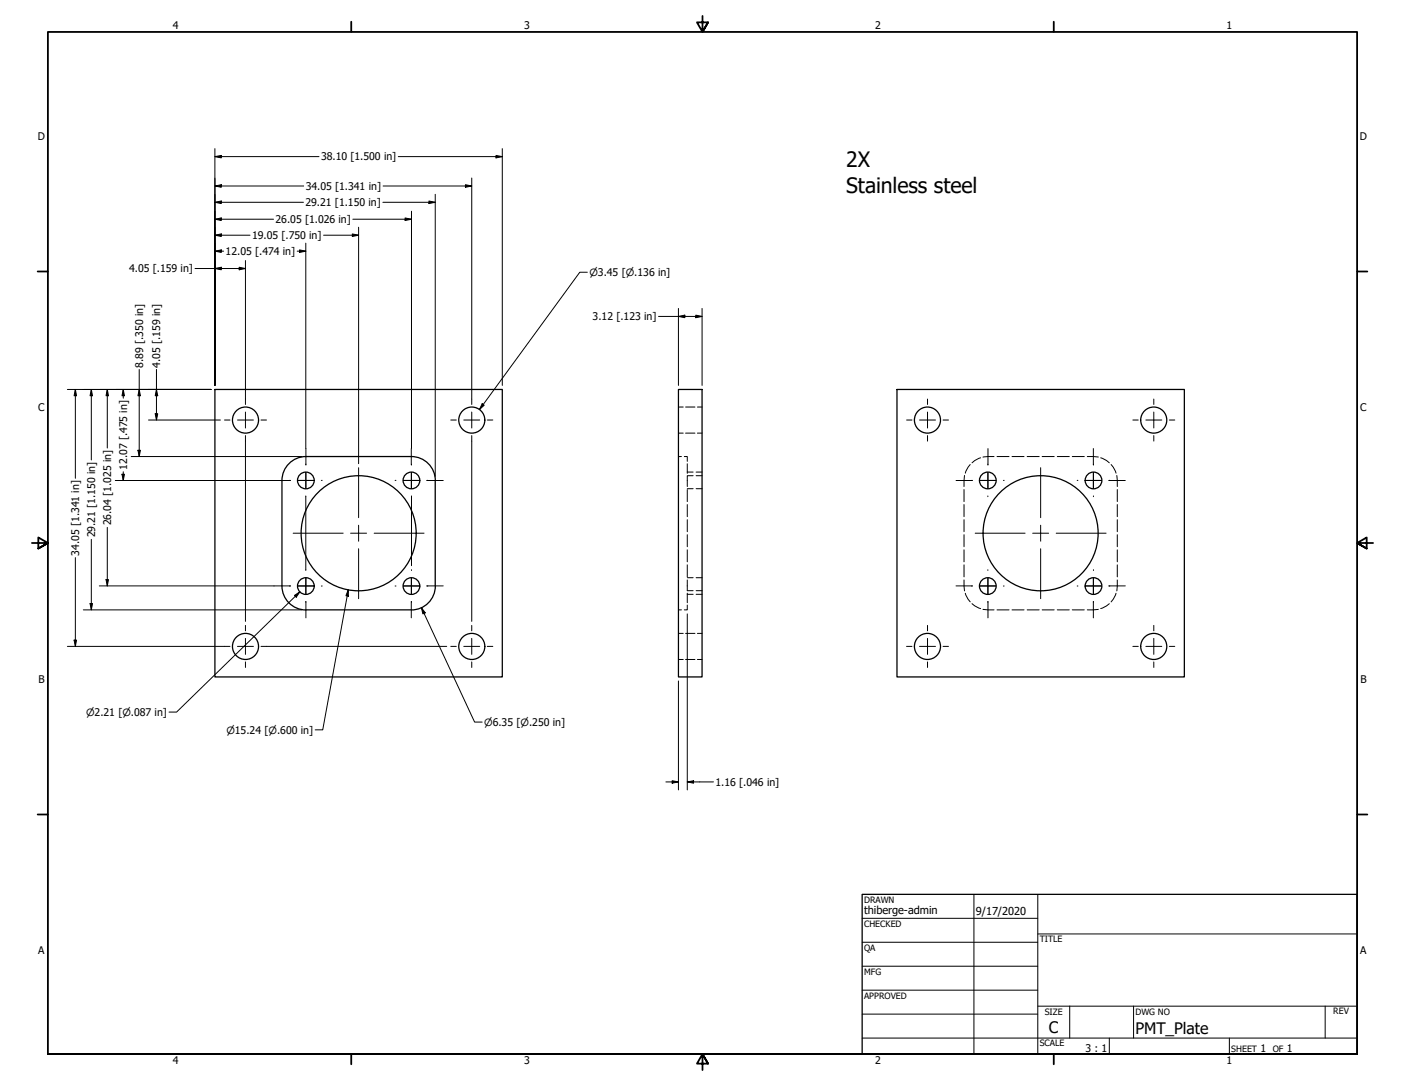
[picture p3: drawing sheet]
<svg xmlns="http://www.w3.org/2000/svg" width="559mm" height="432mm" viewBox="0 0 559 432" stroke-linecap="round" stroke-linejoin="round" font-family="sans-serif">
<!-- layer: Visible (ANSI) -->
<g fill="none" stroke="#000" stroke-width=".51">
<path d="M85.5 154.9h114.3v114.3h-114.3zM269.8 154.9h9.4v114.3h-9.4zM356.7 154.9h114.3v114.3h-114.3zM112.1 191.1a9.5 9.5 0 0 1 9.6-9.6h41.9a9.5 9.5 0 0 1 9.5 9.6M112.1 191.1v41.9a9.5 9.5 0 0 0 9.6 9.5h41.9a9.5 9.5 0 0 0 9.5-9.5v-41.9"/>
<circle cx="97.6" cy="167" r="5.2"/>
<circle cx="187.6" cy="167" r="5.2"/>
<circle cx="368.9" cy="167" r="5.2"/>
<circle cx="458.9" cy="167" r="5.2"/>
<circle cx="121.6" cy="191" r="3.3"/>
<circle cx="163.6" cy="191" r="3.3"/>
<circle cx="392.9" cy="191" r="3.3"/>
<circle cx="434.9" cy="191" r="3.3"/>
<circle cx="142.6" cy="212" r="22.9"/>
<circle cx="413.9" cy="212" r="22.9"/>
<circle cx="121.6" cy="233" r="3.3"/>
<circle cx="163.6" cy="233" r="3.3"/>
<circle cx="392.9" cy="233" r="3.3"/>
<circle cx="434.9" cy="233" r="3.3"/>
<circle cx="97.6" cy="257" r="5.2"/>
<circle cx="187.6" cy="257" r="5.2"/>
<circle cx="368.9" cy="257" r="5.2"/>
<circle cx="458.9" cy="257" r="5.2"/>
</g>
<!-- layer: Hidden (ANSI) -->
<g fill="none" stroke="#000" stroke-width=".4">
<path d="M269.8 161.8h1.9M269.8 172.2h1.9M272.7 161.8h3.7M272.7 172.2h3.7M277.4 161.8h1.8M277.4 172.2h1.8M269.8 181.5h1.2M272.2 181.5h1.1v1.9M273.3 184.4v3.8M273.3 194.6v4.8M273.3 187.7h2.4M273.3 194.3h2.4"/>
<path d="M275.7 189.1h-2.4v4.4M276.9 189.1h2.3M276.9 187.7h2.3M276.9 194.3h2.3M383.4 194.6v4.8M383.6 189.1l-.2 4.4M385.9 184.7l-.9 1.1-1.1 2.3M390 182l-2.4 1.1-1 .9M395.4 181.5l-4.5 .2M396.5 181.5h4.8M402.5 181.5h4.8M408.5 181.5h4.8"/>
<path d="M414.5 181.5h4.8M420.5 181.5h4.8M426.5 181.5h4.7M432.4 181.5l4.4 .2M437.8 182l2.3 1.1 1.1 .9M441.9 184.7l.9 1.1 1.1 2.3M444.2 189.1l.2 4.4M444.4 194.6v4.8M273.3 200.6v4.8M273.3 206.6v4.8M273.3 212.6v4.8M273.3 218.6v4.8"/>
<path d="M383.4 200.6v4.8M383.4 206.6v4.8M383.4 212.6v4.8M383.4 218.6v4.8M444.4 200.6v4.8M444.4 206.6v4.8M444.4 212.6v4.8M444.4 218.6v4.8M273.3 224.6v4.8M273.3 230.6v4.3h2.4M273.3 235.8v3.8M273.3 229.7h2.4"/>
<path d="M273.3 236.3h2.4M276.9 234.9h2.3M276.9 229.7h2.3M276.9 236.3h2.3M383.4 230.6l.2 4.3M383.4 224.6v4.8M383.9 235.9l1.1 2.4 .9 1M443.9 235.9l-1.1 2.4-.9 1M444.4 230.6l-.2 4.3M444.4 224.6v4.8M269.8 242.5h1.2M269.8 251.8h1.9"/>
<path d="M272.7 251.8h3.7M273.3 240.6v1.9h-1.1M277.4 251.8h1.8M386.6 240l1 .9 2.4 1.1M390.9 242.3l4.5 .2M396.5 242.5h4.8M402.5 242.5h4.8M408.5 242.5h4.8M414.5 242.5h4.8M420.5 242.5h4.8M426.5 242.5h4.7M436.8 242.3l-4.4 .2"/>
<path d="M441.2 240l-1.1 .9-2.3 1.1M269.8 262.2h1.9M272.7 262.2h3.7M277.4 262.2h1.8"/>
</g>
<!-- layer: Border (ANSI) -->
<g fill="none" stroke="#000" stroke-width=".72">
<path d="M139.7 8.6v4.1M279.4 6.3v6.4l-2.2-3.8h4.4l-2.2 3.8 2.2-3.8M419.1 8.6v4.1M15 107.9h4M539.8 107.9h4M12.7 215.9h6.3l-3.8-2.2v4.4l3.8-2.2-3.8 2.2M546.1 215.9h-6.3l3.8-2.2v4.4l-3.8-2.2 3.8 2.2M15 323.8h4M539.8 323.8h4M19 419.1v-406.4h520.8v406.4h-520.8h520.8M139.7 419.1v4.1M419.1 419.1v4.1"/>
<path d="M281.6 422.9l-2.2-3.8 2.2 3.8h-4.4l2.2-3.8v6.3"/>
</g>
<!-- layer: Title (ANSI) -->
<g fill="none" stroke="#000" stroke-width=".4">
<path d="M387.3 355.6v63.5M412.7 355.6v63.5M342.9 365.1h69.8M342.9 374.6h69.8M412.7 371.3h127.1M342.9 384.2h69.8M342.9 393.7h69.8M342.9 412.7h196.9M342.9 403.2h69.8M412.7 400h127.1M425.4 400v12.7M441.2 412.7v6.4"/>
<path d="M450.8 400v12.7M488.9 412.7v6.4M527 400v12.7"/>
</g>
<path d="M342.9 355.6h196.9v63.5h-196.9z" fill="none" stroke="#000" stroke-width=".51"/>
<!-- layer: Center Mark (ANSI) -->
<g fill="none" stroke="#000" stroke-width=".4">
<path d="M97.6 158.7v2.1M187.6 158.7v2.1M368.9 158.7v2.1M458.9 158.7v2.1M89.3 167h2.2M94.4 167h6.4M97.6 163.8v6.4M97.6 173.2v2.2M103.8 167h2.2M121.7 178.4v6.5M163.6 178.4v6.5M179.3 167h2.2"/>
<path d="M184.4 167h6.4M187.6 163.8v6.4M187.6 173.2v2.2M193.8 167h2.2M360.6 167h2.1M365.7 167h6.4M368.9 163.8v6.4M368.9 173.2v2.2M375.1 167h2.1M392.9 178.4v6.5M434.8 178.4v6.5M450.6 167h2.1"/>
<path d="M455.7 167h6.4M458.9 163.8v6.4M458.9 173.2v2.2M465.1 167h2.1M109 191.1h6.5M118.4 191h6.4M118.5 191.1h6.3M121.6 184.5v.3M121.6 187.8v6.4M121.6 197.2v.3M121.7 187.9v6.3M127.8 191h.3"/>
<path d="M142.6 186v19.8M157.1 191h.4M160.5 191h6.3M163.6 187.9v3.2h-3.2M163.6 191.1v3.1M163.7 184.5v.3M163.7 187.8v6.4M163.7 197.2v.3M169.8 191.1h6.5M380.2 191.1h6.6M392.9 184.5v.3M392.9 187.8v6.4"/>
<path d="M392.9 197.2v.3M392.9 187.9v6.3M396.1 191l-6.3 .1h6.3M399.1 191h.3M413.9 186v19.8M428.4 191h.3M431.7 191h6.4M434.8 187.9v3.2h-3.1M434.8 191.1v3.1M434.9 184.5v.3M434.9 187.8v6.4M434.9 197.2v.3"/>
<path d="M441 191.1h6.5M116.6 212h19.9M139.4 212h6.4M142.6 208.8v6.4M142.6 218.2v19.8M148.8 212h19.9M387.9 212h19.8M410.7 212h6.4M413.9 208.8v6.4M413.9 218.2v19.8M420.1 212h19.8M109 233h6.5"/>
<path d="M118.4 233h6.4M118.5 233h6.3M121.6 226.5v.3M121.6 229.8v6.4M121.6 239.2v.3M121.7 229.8v6.3M121.7 239.1v6.6M127.8 233h.3M157.1 233h.4M160.5 233h6.3M163.6 229.8v3.2h-3.2M163.6 233v3.1"/>
<path d="M163.6 239.1v6.6M163.7 226.5v.3M163.7 229.8v6.4M163.7 239.2v.3M169.8 233h6.5M380.2 233h6.6M392.9 226.5v.3M392.9 229.8v6.4M392.9 239.2v.3M392.9 229.8v6.3M392.9 239.1v6.6M396.1 233h-6.3h6.3"/>
<path d="M399.1 233h.3M428.4 233h.3M431.7 233h6.4M434.8 229.8v3.2h-3.1M434.8 233v3.1M434.8 239.1v6.6M434.9 226.5v.3M434.9 229.8v6.4M434.9 239.2v.3M441 233h6.5M89.3 257h2.2M94.4 257h6.4"/>
<path d="M97.6 248.7v2.1M97.6 253.8v6.4M103.8 257h2.2M179.3 257h2.2M184.4 257h6.4M187.6 248.7v2.1M187.6 253.8v6.4M193.8 257h2.2M360.6 257h2.1M365.7 257h6.4M368.9 248.7v2.1M368.9 253.8v6.4"/>
<path d="M375.1 257h2.1M450.6 257h2.1M455.7 257h6.4M458.9 248.7v2.1M458.9 253.8v6.4M465.1 257h2.1M97.6 263.2v2.2M187.6 263.2v2.2M368.9 263.2v2.2M458.9 263.2v2.2"/>
</g>
<!-- layer: Dimension (ANSI) -->
<g fill="none" stroke="#000" stroke-width=".4">
<path d="M85.5 59.1v94.1M199.8 59.1v94.1M85.5 74l2.5-.6v1.1zM85.5 62.3l2.5-.5v1zM85.5 74h35.3M85.5 62.3h41.4M152.4 74h35.2M158.4 62.3h41.4M170.6 79.9l2.5 .5-2.5 .5zM173.1 77.3v112.1M185.1 73.4l2.5 .6-2.5 .5zM187.6 70.8v87.9"/>
<path d="M197.3 61.8l2.5 .5-2.5 .5zM85.5 99.9l2.5-.5v1zM85.5 93.5l2.5-.5v1zM85.5 87.2l2.5-.5v1zM85.5 80.4l2.5-.5v1zM85.5 99.9h3.4M85.5 93.5h13.9M85.5 87.2h23.3M85.5 80.4h35.2M118.2 99.9h3.4M119.1 99.4l2.5 .5-2.5 .5zM121.6 96.7v81.7"/>
<path d="M128.7 93.5h13.9M140.1 93l2.5 .5-2.5 .5zM140.3 87.2h23.4M142.6 90.3v94.1M152.3 80.4h20.8M161.1 86.7l2.6 .5-2.6 .5zM163.7 84v94.4M77.6 106.8h20M85.5 106.8l2.5-.5v1zM95.1 106.3l2.5 .5-2.5 .5zM97.6 103.6v55.1M233.6 108.2h-3l-39.9 54.6"/>
<path d="M261.9 125.8h17.3M269.8 125.8l2.6-.5v1zM269.8 122.6v30.6M276.7 125.3l2.5 .5-2.5 .5zM279.2 122.6v30.6M26.8 154.9h57.1M30 154.9l.4 2.5h-.9zM30 154.9v35.3M36.3 154.9l.5 2.5h-1zM36.3 154.9v28M42.7 154.9l.4 2.5h-.9zM42.7 154.9v23.2"/>
<path d="M49 154.9l.5 2.5h-1zM49 154.9v3.4M55.4 154.9l.4 2.5h-.9zM55.4 146.9v34.6M62.2 154.9l.5 2.5h-1zM62.2 146.9v20.1M54.9 179h.9l-.4 2.5zM59.1 167h28.6M61.7 164.5h1l-.5 2.5zM97.6 175.4v71.7M187.6 175.4v71.7M191.8 160.5l.8 .6-1.9 1.7z"/>
<path d="M45.8 191.1h63.2M48.5 188.6h1l-.5 2.5zM49 187.6v3.5M52.2 181.5h67.9M121.6 197.5v14.4M163.7 197.5v14.4M36.3 214.5v28M42.7 209.7v23.3M121.6 212.1v14.4M163.7 212.1v12.8M30 221.7v35.3M35.8 240h1l-.5 2.5z"/>
<path d="M39.5 233h69.5M42.2 230.5h.9l-.4 2.5zM117.1 236.7l2.2-1.4-1.5 2.1zM119.3 235.3l-49.1 47.8h-3M138.5 234.5l.1 2.6-1-.2zM138.5 234.5l-10.1 55.7h-3.1M26.8 257h62.5M29.5 254.5h.9l-.4 2.5zM33.1 242.5h87M106 257h71.7M167.6 241.6l1.5 2.1-.9 .4zM167.6 241.6l21.2 45.5h3"/>
<path d="M273.3 244.1v70M269.8 270.8v43.3M264.8 310.9h5M267.3 310.4l2.5 .5-2.5 .5zM273.3 310.9l2.5-.5v1zM273.3 310.9h10.5"/>
</g>
<g fill="#000">
<path d="M85.5 74l2.5-.6v1.1z" fill-rule="evenodd"/>
<path d="M85.5 62.3l2.5-.5v1z" fill-rule="evenodd"/>
<path d="M85.5 80.4l2.5-.5v1z" fill-rule="evenodd"/>
<path d="M185.1 73.4l2.5 .6-2.5 .5z" fill-rule="evenodd"/>
<path d="M197.3 61.8l2.5 .5-2.5 .5z" fill-rule="evenodd"/>
<path d="M85.5 99.9l2.5-.5v1z" fill-rule="evenodd"/>
<path d="M85.5 93.5l2.5-.5v1z" fill-rule="evenodd"/>
<path d="M85.5 87.2l2.5-.5v1z" fill-rule="evenodd"/>
<path d="M140.1 93l2.5 .5-2.5 .5z" fill-rule="evenodd"/>
<path d="M161.1 86.7l2.6 .5-2.6 .5z" fill-rule="evenodd"/>
<path d="M170.6 79.9l2.5 .5-2.5 .5z" fill-rule="evenodd"/>
<path d="M85.5 106.8l2.5-.5v1z" fill-rule="evenodd"/>
<path d="M95.1 106.3l2.5 .5-2.5 .5z" fill-rule="evenodd"/>
<path d="M119.1 99.4l2.5 .5-2.5 .5z" fill-rule="evenodd"/>
<path d="M269.8 125.8l2.6-.5v1z" fill-rule="evenodd"/>
<path d="M276.7 125.3l2.5 .5-2.5 .5z" fill-rule="evenodd"/>
<path d="M30 154.9l.4 2.5h-.9z" fill-rule="evenodd"/>
<path d="M36.3 154.9l.5 2.5h-1z" fill-rule="evenodd"/>
<path d="M42.7 154.9l.4 2.5h-.9z" fill-rule="evenodd"/>
<path d="M49 154.9l.5 2.5h-1z" fill-rule="evenodd"/>
<path d="M55.4 154.9l.4 2.5h-.9z" fill-rule="evenodd"/>
<path d="M62.2 154.9l.5 2.5h-1z" fill-rule="evenodd"/>
<path d="M54.9 179h.9l-.4 2.5z" fill-rule="evenodd"/>
<path d="M61.7 164.5h1l-.5 2.5z" fill-rule="evenodd"/>
<path d="M191.8 160.5l.8 .6-1.9 1.7z" fill-rule="evenodd"/>
<path d="M48.5 188.6h1l-.5 2.5z" fill-rule="evenodd"/>
<path d="M35.8 240h1l-.5 2.5z" fill-rule="evenodd"/>
<path d="M42.2 230.5h.9l-.4 2.5z" fill-rule="evenodd"/>
<path d="M117.1 236.7l2.2-1.4-1.5 2.1z" fill-rule="evenodd"/>
<path d="M138.5 234.5l.1 2.6-1-.2z" fill-rule="evenodd"/>
<path d="M29.5 254.5h.9l-.4 2.5z" fill-rule="evenodd"/>
<path d="M167.6 241.6l1.5 2.1-.9 .4z" fill-rule="evenodd"/>
<path d="M267.3 310.4l2.5 .5-2.5 .5z" fill-rule="evenodd"/>
<path d="M273.3 310.9l2.5-.5v1z" fill-rule="evenodd"/>
</g>
<g font-size="8.4">
<text x="336.5" y="66.5">2X</text>
<text x="336.5" y="76.6">Stainless steel</text>
</g>
<g font-size="6.3">
<text x="417.2" y="410.6">C</text>
<text x="451.6" y="411.1">PMT_Plate</text>
</g>
<g font-size="4.4">
<text x="343.7" y="363.5">thiberge-admin</text>
<text x="388.1" y="363.7">9/17/2020</text>
</g>
<g font-size="4.2">
<text x="68.7" y="11.7">4</text>
<text x="208.4" y="11.7">3</text>
<text x="348.1" y="11.7">2</text>
<text x="487.8" y="11.7">1</text>
<text x="15.1" y="55.5">D</text>
<text x="540.9" y="55.5">D</text>
<text x="127.7" y="63.8">38.10 [1.500 in]</text>
<text x="121.6" y="75.5">34.05 [1.341 in]</text>
<text x="121.5" y="82">29.21 [1.150 in]</text>
<text x="109.6" y="88.7">26.05 [1.026 in]</text>
<text x="100.2" y="95">19.05 [.750 in]</text>
<text x="89.7" y="101.4">12.05 [.474 in]</text>
<text x="51.4" y="108.3">4.05 [.159 in]</text>
<text x="235.7" y="127.3">3.12 [.123 in]</text>
<text x="56.9" y="146.1" transform="rotate(-90 56.9 146.1)">8.89 [.350 in]</text>
<text x="63.8" y="146.1" transform="rotate(-90 63.8 146.1)">4.05 [.159 in]</text>
<text x="15.2" y="163.4">C</text>
<text x="541" y="163.4">C</text>
<text x="50.5" y="186.8" transform="rotate(-90 50.5 186.8)">12.07 [.475 in]</text>
<text x="44.2" y="208.9" transform="rotate(-90 44.2 208.9)">26.04 [1.025 in]</text>
<text x="37.8" y="213.7" transform="rotate(-90 37.8 213.7)">29.21 [1.150 in]</text>
<text x="31.5" y="220.9" transform="rotate(-90 31.5 220.9)">34.05 [1.341 in]</text>
<text x="15.3" y="271.4">B</text>
<text x="541.1" y="271.4">B</text>
<text x="284.6" y="312.4">1.16 [.046 in]</text>
<text x="15.2" y="379.3">A</text>
<text x="541" y="379.3">A</text>
<text x="431.8" y="418.3">3 : 1</text>
<text x="501.3" y="418.3">1</text>
<text x="511.8" y="418.3">1</text>
<text x="68.7" y="423.2">4</text>
<text x="208.4" y="423.2">3</text>
<text x="348.1" y="423.2">2</text>
<text x="487.8" y="423.2">1</text>
</g>
<g font-size="4">
<text x="234.4" y="109.8">⌀3.45 [⌀.136 in]</text>
<text x="34.2" y="284.6">⌀2.21 [⌀.087 in]</text>
<text x="90" y="291.7">⌀15.24 [⌀.600 in]</text>
<text x="192.6" y="288.6">⌀6.35 [⌀.250 in]</text>
</g>
<g font-size="3.5">
<text x="343.7" y="358.9">DRAWN</text>
<text x="343.7" y="368.5">CHECKED</text>
<text x="343.7" y="378">QA</text>
<text x="413.5" y="374.6">TITLE</text>
<text x="343.7" y="387.5">MFG</text>
<text x="343.7" y="397">APPROVED</text>
<text x="415.5" y="403.4">SIZE</text>
<text x="451.6" y="403.4">DWG NO</text>
<text x="530.3" y="403.4">REV</text>
<text x="413.5" y="416.1">SCALE</text>
<text x="489.7" y="418.3">SHEET</text>
<text x="506.2" y="418.3">OF</text>
</g>
</svg>
